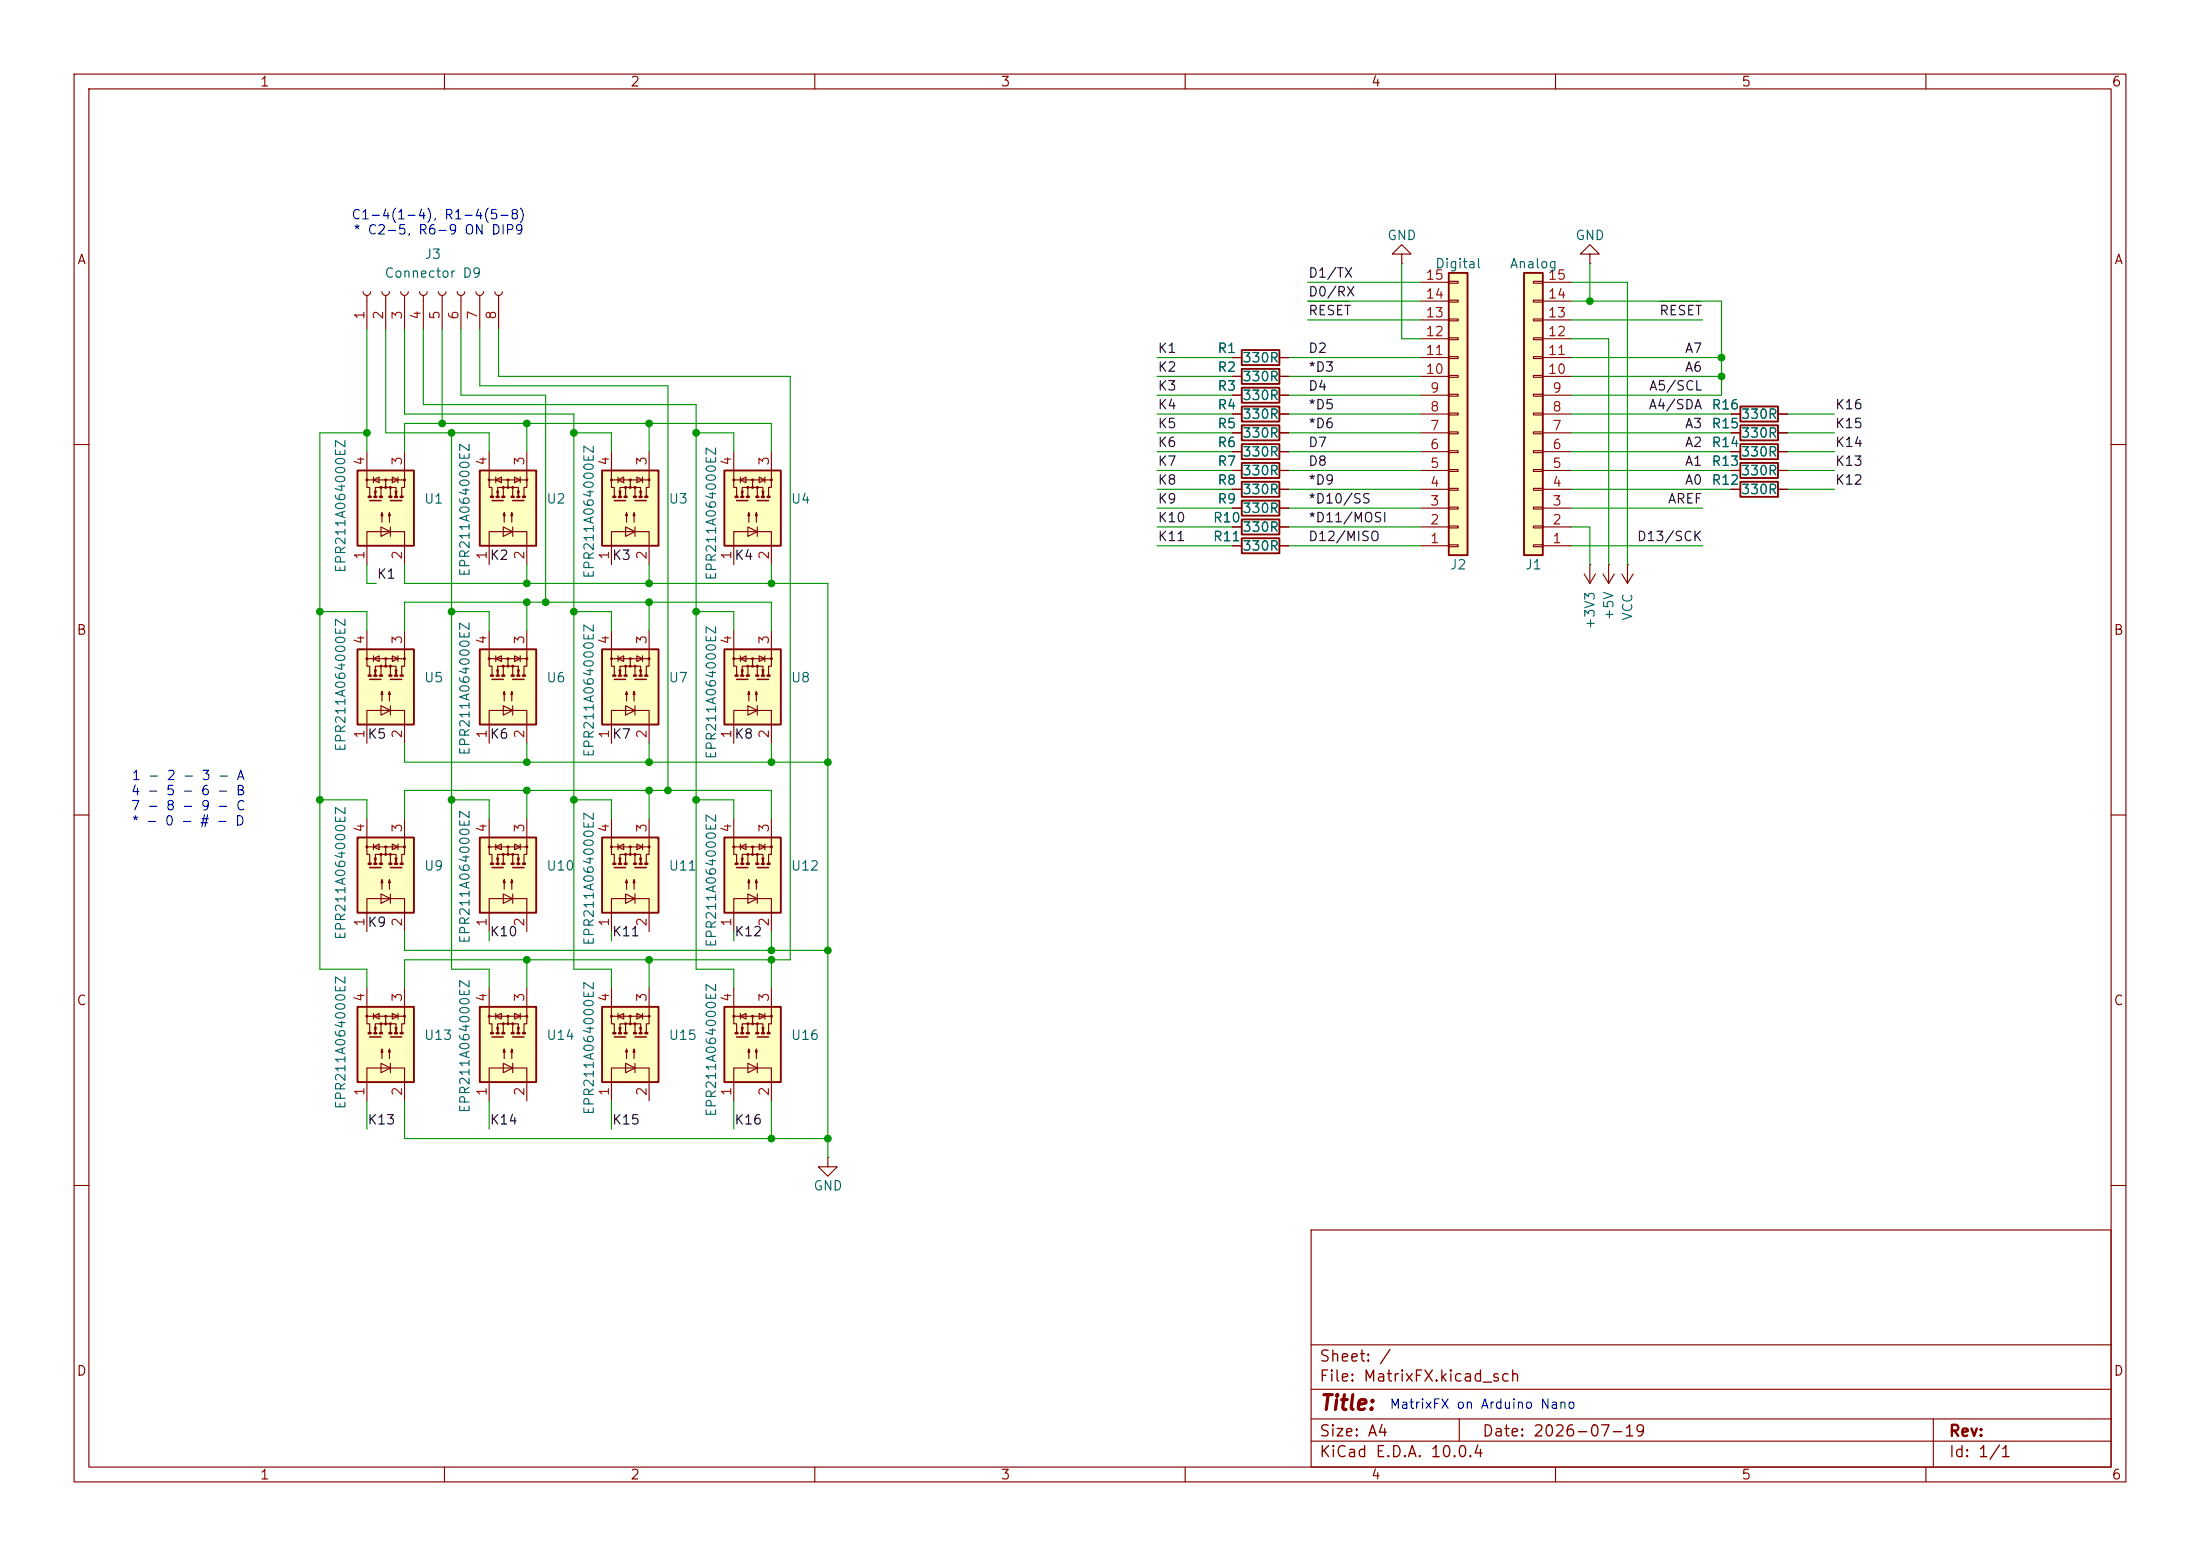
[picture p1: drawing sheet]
<svg xmlns="http://www.w3.org/2000/svg" width="297mm" height="210mm" viewBox="0 0 297 210" stroke-linecap="round" stroke-linejoin="round" font-family="sans-serif">
<g fill="none" stroke="#840000" stroke-width=".15">
<path d="M10 10h277v190h-277zM12 12h273v186h-273zM60 10v2M110 10v2M160 10v2M210 10v2M260 10v2M166.4 53.3h1.2M172.7 53.3h1.3M233.7 58.4h1.2M233.7 55.9h1.2M240 58.4h1.3"/>
<path d="M240 55.9h1.3M10 60h2M166.4 61h1.2M172.7 61h1.3M218.9 77.5l.8 1.2M219.7 76.2h.1M219.7 76.2v2.5M220.5 77.5l-.8 1.2M233.7 61h1.2M233.7 66h1.2M233.7 63.5h1.2M240 61h1.3"/>
<path d="M240 66h1.3M240 63.5h1.3M285 60h2M10 110h2M285 110h2M10 160h2M177 166h108v32h-108zM285 160h2M60 198v2M110 198v2M160 198v2M177 194.5h108"/>
<path d="M177 191.5h108M177 187.5h108M177 181.5h108M197 191.5v3M210 198v2M260 198v2M261 191.5v6.5"/>
</g>
<path d="M167.6 59.9h5.1v2.1h-5.1zM167.6 52.3h5.1v2.1h-5.1zM234.9 59.9h5.1v2.1h-5.1zM234.9 57.4h5.1v2h-5.1zM234.9 54.9h5.1v2h-5.1zM234.9 65h5.1v2.1h-5.1zM234.9 62.5h5.1v2h-5.1z" fill="none" stroke="#840000" stroke-width=".25"/>
<path d="M81.3 87.6h7.6v10.2h-7.6z" fill="#ffffc2"/>
<path d="M167.6 49.8h5.1v2h-5.1zM167.6 54.9h5.1v2h-5.1zM167.6 62.5h5.1v2h-5.1zM167.6 72.6h5.1v2.1h-5.1zM167.6 67.6h5.1v2h-5.1zM167.6 70.1h5.1v2h-5.1zM81.3 87.6h7.6v10.2h-7.6z" fill="none" stroke="#840000" stroke-width=".25"/>
<g fill="none" stroke="#840000" stroke-width=".15">
<path d="M189.2 34.3h1.3l-1.3-1.3-1.2 1.3h1.2v1.3M189.2 35.6h.1M166.4 50.8h1.2M166.4 55.9h1.2M172.7 50.8h1.3M172.7 55.9h1.3M166.4 63.5h1.2M166.4 73.7h1.2M166.4 68.6h1.2M166.4 71.1h1.2M172.7 63.5h1.3M172.7 73.7h1.3"/>
<path d="M172.7 68.6h1.3M172.7 71.1h1.3M82.5 85.1v4.8h.4v1.2M82.5 88.9h5.1M83.4 88.9l.8-.4v.8zM83.4 88.5v.8M83.6 90.4h.2l-.1 .5zM84.5 95.3l1.2 .6-1.2 .6zM84.5 89.9h-.8v1.2M84.5 91.1v-1.2h1.2v1.2M84.6 93.3l-.1 .4h.2l-.1-.4v1.3M85.1 88.9v1"/>
<path d="M85.6 93.3l-.1 .4h.2l-.1-.4v1.3M85.7 89.9h.8v1.2M85.7 95.3v1.2M86 88.5l.7 .4-.7 .4zM86.4 90.4h.2l-.1 .5zM86.7 88.5v.8M87.6 85.1v4.8h-.4v1.2M82.5 100.3v-4.4h5.1v4.4M111.8 156.2v1.3h1.2l-1.2 1.3-1.3-1.3h1.3M111.8 156.2h.1"/>
<circle cx="82.5" cy="88.9" r=".13"/>
<circle cx="84.5" cy="89.9" r=".13"/>
<circle cx="85.1" cy="88.9" r=".13"/>
<circle cx="85.1" cy="89.9" r=".13"/>
<circle cx="85.7" cy="89.9" r=".13"/>
<circle cx="87.6" cy="88.9" r=".13"/>
</g>
<path d="M82.9 91.7h1.6M85.7 91.7h1.5" fill="none" stroke="#840000" stroke-width=".2"/>
<path d="M82.8 91.2h.3M83.6 91.2h.2M84.3 91.2h.3M85.6 91.2h.3M86.4 91.2h.2M87.1 91.2h.3" fill="none" stroke="#840000" stroke-width=".36"/>
<path d="M64.8 87.6h7.6v10.2h-7.6z" fill="#ffffc2"/>
<path d="M64.8 87.6h7.6v10.2h-7.6z" fill="none" stroke="#840000" stroke-width=".25"/>
<g fill="none" stroke="#840000" stroke-width=".15">
<path d="M49 39.4a.51 .51 0 0 0 .5 .5 .51 .51 0 0 0 .5-.5M49.5 39.9v4.6M51.6 39.4a.51 .51 0 0 0 .5 .5 .51 .51 0 0 0 .5-.5M52.1 39.9v4.6M54.1 39.4a.51 .51 0 0 0 .5 .5 .51 .51 0 0 0 .5-.5M54.6 39.9v4.6M56.6 39.4a.51 .51 0 0 0 .5 .5 .51 .51 0 0 0 .6-.5M57.1 39.9v4.6M59.2 39.4a.51 .51 0 0 0 .5 .5 .51 .51 0 0 0 .5-.5M59.7 39.9v4.6M61.7 39.4a.51 .51 0 0 0 .5 .5 .51 .51 0 0 0 .5-.5M62.2 39.9v4.6"/>
<path d="M64.3 39.4a.51 .51 0 0 0 .5 .5 .51 .51 0 0 0 .5-.5M64.8 39.9v4.6M66.8 39.4a.51 .51 0 0 0 .5 .5 .51 .51 0 0 0 .5-.5M67.3 39.9v4.6M66 85.1v4.8h.4v1.2M66 88.9h5.1M66.9 88.9l.8-.4v.8zM66.9 88.5v.8M67.1 90.4h.2l-.1 .5zM67.9 95.3l1.3 .6-1.3 .6zM67.9 89.9h-.7v1.2M67.9 91.1v-1.2h1.3v1.2"/>
<path d="M68.1 93.3l-.2 .4h.3l-.1-.4v1.3M68.6 88.9v1M69.1 93.3l-.1 .4h.2l-.1-.4v1.3M69.2 89.9h.8v1.2M69.2 95.3v1.2M69.5 88.5l.7 .4-.7 .4zM69.8 90.4h.3l-.1 .5zM70.2 88.5v.8M71.1 85.1v4.8h-.4v1.2M66 100.3v-4.4h5.1v4.4"/>
<circle cx="66" cy="88.9" r=".13"/>
<circle cx="67.9" cy="89.9" r=".13"/>
<circle cx="68.6" cy="89.9" r=".13"/>
<circle cx="68.6" cy="88.9" r=".13"/>
<circle cx="69.2" cy="89.9" r=".13"/>
<circle cx="71.1" cy="88.9" r=".13"/>
</g>
<path d="M66.4 91.7h1.5M69.2 91.7h1.5" fill="none" stroke="#840000" stroke-width=".2"/>
<path d="M66.3 91.2h.2M67.1 91.2h.2M67.8 91.2h.3M69.1 91.2h.2M69.8 91.2h.3M70.6 91.2h.3" fill="none" stroke="#840000" stroke-width=".36"/>
<path d="M97.8 63.5h7.6v10.2h-7.6z" fill="#ffffc2"/>
<path d="M97.8 63.5h7.6v10.2h-7.6z" fill="none" stroke="#840000" stroke-width=".25"/>
<g fill="none" stroke="#840000" stroke-width=".15">
<path d="M99.1 76.2v-4.4h5v4.4M99.1 61v4.8h.3v1.1M99.1 64.8h5M99.9 64.8l.8-.4v.8zM99.9 64.4v.8M100.1 66.3h.2l-.1 .5zM101 71.1l1.2 .7-1.2 .6zM101 65.8h-.8v1.1M101 66.9v-1.1h1.2v1.1M101.1 69.2l-.1 .4h.2l-.1-.4v1.3M101.6 64.8v1M102.1 69.2l-.1 .4h.2l-.1-.4v1.3"/>
<path d="M102.2 65.8h.8v1.1M102.2 71.1v1.3M102.5 64.4l.8 .4-.8 .4zM102.9 66.3h.2l-.1 .5zM103.3 64.4v.8M104.1 61v4.8h-.3v1.1"/>
<circle cx="99.1" cy="64.8" r=".13"/>
<circle cx="101" cy="65.8" r=".13"/>
<circle cx="101.6" cy="65.8" r=".13"/>
<circle cx="101.6" cy="64.8" r=".13"/>
<circle cx="102.2" cy="65.8" r=".13"/>
<circle cx="104.1" cy="64.8" r=".13"/>
</g>
<path d="M99.4 67.6h1.6M102.2 67.6h1.6" fill="none" stroke="#840000" stroke-width=".2"/>
<path d="M99.3 67.1h.3M100.1 67.1h.2M100.8 67.1h.3M102.1 67.1h.3M102.9 67.1h.2M103.6 67.1h.3" fill="none" stroke="#840000" stroke-width=".36"/>
<path d="M97.8 113h7.6v10.2h-7.6z" fill="#ffffc2"/>
<path d="M97.8 113h7.6v10.2h-7.6z" fill="none" stroke="#840000" stroke-width=".25"/>
<g fill="none" stroke="#840000" stroke-width=".15">
<path d="M99.1 110.5v4.8h.3v1.2M99.1 114.3h5M99.9 114.3l.8-.4v.8zM99.9 113.9v.8M100.1 115.8h.2l-.1 .5zM101 115.3h-.8v1.2M101 116.5v-1.2h1.2v1.2M101.1 118.7l-.1 .4h.2l-.1-.4v1.3M101.6 114.3v1M102.1 118.7l-.1 .4h.2l-.1-.4v1.3M102.2 115.3h.8v1.2M102.5 113.9l.8 .4-.8 .4z"/>
<path d="M102.9 115.8h.2l-.1 .5zM103.3 113.9v.8M104.1 110.5v4.8h-.3v1.2M99.1 125.7v-4.4h5v4.4M101 120.7l1.2 .6-1.2 .6zM102.2 120.7v1.2"/>
<circle cx="99.1" cy="114.3" r=".13"/>
<circle cx="101" cy="115.3" r=".13"/>
<circle cx="101.6" cy="114.3" r=".13"/>
<circle cx="101.6" cy="115.3" r=".13"/>
<circle cx="102.2" cy="115.3" r=".13"/>
<circle cx="104.1" cy="114.3" r=".13"/>
</g>
<path d="M99.4 117.1h1.6M102.2 117.1h1.6" fill="none" stroke="#840000" stroke-width=".2"/>
<path d="M99.3 116.6h.3M100.1 116.6h.2M100.8 116.6h.3M102.1 116.6h.3M102.9 116.6h.2M103.6 116.6h.3" fill="none" stroke="#840000" stroke-width=".36"/>
<path d="M97.8 87.6h7.6v10.2h-7.6z" fill="#ffffc2"/>
<path d="M97.8 87.6h7.6v10.2h-7.6z" fill="none" stroke="#840000" stroke-width=".25"/>
<g fill="none" stroke="#840000" stroke-width=".15">
<path d="M214.6 34.3h1.3l-1.3-1.3-1.2 1.3h1.2v1.3M214.6 35.6h.1M99.1 85.1v4.8h.3v1.2M99.1 88.9h5M99.9 88.9l.8-.4v.8zM99.9 88.5v.8M100.1 90.4h.2l-.1 .5zM101 95.3l1.2 .6-1.2 .6zM101 89.9h-.8v1.2M101 91.1v-1.2h1.2v1.2M101.1 93.3l-.1 .4h.2l-.1-.4v1.3M101.6 88.9v1"/>
<path d="M102.1 93.3l-.1 .4h.2l-.1-.4v1.3M102.2 89.9h.8v1.2M102.2 95.3v1.2M102.5 88.5l.8 .4-.8 .4zM102.9 90.4h.2l-.1 .5zM103.3 88.5v.8M104.1 85.1v4.8h-.3v1.2M99.1 100.3v-4.4h5v4.4"/>
<circle cx="99.1" cy="88.9" r=".13"/>
<circle cx="101" cy="89.9" r=".13"/>
<circle cx="101.6" cy="89.9" r=".13"/>
<circle cx="101.6" cy="88.9" r=".13"/>
<circle cx="102.2" cy="89.9" r=".13"/>
<circle cx="104.1" cy="88.9" r=".13"/>
</g>
<path d="M99.4 91.7h1.6M102.2 91.7h1.6" fill="none" stroke="#840000" stroke-width=".2"/>
<path d="M99.3 91.2h.3M100.1 91.2h.2M100.8 91.2h.3M102.1 91.2h.3M102.9 91.2h.2M103.6 91.2h.3" fill="none" stroke="#840000" stroke-width=".36"/>
<path d="M195.6 36.8h2.5v38.1h-2.5z" fill="#ffffc2"/>
<path d="M195.6 36.8h2.5v38.1h-2.5zM167.6 47.2h5.1v2.1h-5.1zM167.6 57.4h5.1v2h-5.1z" fill="none" stroke="#840000" stroke-width=".25"/>
<g fill="none" stroke="#840000" stroke-width=".15">
<path d="M191.8 38.1h3.8M195.6 38h1.2v.2h-1.2zM166.4 58.4h1.2M166.4 48.3h1.2M172.7 58.4h1.3M172.7 48.3h1.3M191.8 58.4h3.8M191.8 55.9h3.8M191.8 53.3h3.8M191.8 50.8h3.8M191.8 48.3h3.8M191.8 45.7h3.8"/>
<path d="M191.8 43.2h3.8M191.8 40.6h3.8M195.6 58.3h1.2v.2h-1.2zM195.6 55.8h1.2v.2h-1.2zM195.6 53.2h1.2v.3h-1.2zM195.6 50.7h1.2v.2h-1.2zM195.6 48.1h1.2v.3h-1.2zM195.6 45.6h1.2v.2h-1.2zM195.6 43.1h1.2v.2h-1.2zM195.6 40.5h1.2v.3h-1.2zM191.8 73.7h3.8M191.8 71.1h3.8"/>
<path d="M191.8 68.6h3.8M191.8 66h3.8M191.8 63.5h3.8M191.8 61h3.8M195.6 73.5h1.2v.3h-1.2zM195.6 71h1.2v.2h-1.2zM195.6 68.5h1.2v.2h-1.2zM195.6 65.9h1.2v.3h-1.2zM195.6 63.4h1.2v.2h-1.2zM195.6 60.8h1.2v.3h-1.2z"/>
</g>
<path d="M48.3 63.5h7.6v10.2h-7.6z" fill="#ffffc2"/>
<path d="M48.3 63.5h7.6v10.2h-7.6z" fill="none" stroke="#840000" stroke-width=".25"/>
<g fill="none" stroke="#840000" stroke-width=".15">
<path d="M49.5 76.2v-4.4h5.1v4.4M49.5 61v4.8h.4v1.1M49.5 64.8h5.1M50.4 64.8l.8-.4v.8zM50.4 64.4v.8M50.5 66.3h.3l-.1 .5zM51.4 71.1l1.3 .7-1.3 .6zM51.4 65.8h-.7v1.1M51.4 66.9v-1.1h1.3v1.1M51.6 69.2l-.2 .4h.3l-.1-.4v1.3M52.1 64.8v1M52.6 69.2l-.1 .4h.2l-.1-.4v1.3"/>
<path d="M52.7 65.8h.8v1.1M52.7 71.1v1.3M53 64.4l.7 .4-.7 .4zM53.3 66.3h.3l-.1 .5zM53.7 64.4v.8M54.6 61v4.8h-.4v1.1"/>
<circle cx="49.5" cy="64.8" r=".13"/>
<circle cx="51.4" cy="65.8" r=".13"/>
<circle cx="52.1" cy="65.8" r=".13"/>
<circle cx="52.1" cy="64.8" r=".13"/>
<circle cx="52.7" cy="65.8" r=".13"/>
<circle cx="54.6" cy="64.8" r=".13"/>
</g>
<path d="M49.9 67.6h1.5M52.7 67.6h1.5" fill="none" stroke="#840000" stroke-width=".2"/>
<path d="M49.8 67.1h.2M50.5 67.1h.3M51.3 67.1h.3M52.6 67.1h.2M53.3 67.1h.3M54.1 67.1h.3" fill="none" stroke="#840000" stroke-width=".36"/>
<path d="M48.3 87.6h7.6v10.2h-7.6z" fill="#ffffc2"/>
<path d="M48.3 87.6h7.6v10.2h-7.6z" fill="none" stroke="#840000" stroke-width=".25"/>
<g fill="none" stroke="#840000" stroke-width=".15">
<path d="M49.5 85.1v4.8h.4v1.2M49.5 88.9h5.1M50.4 88.9l.8-.4v.8zM50.4 88.5v.8M50.5 90.4h.3l-.1 .5zM51.4 95.3l1.3 .6-1.3 .6zM51.4 89.9h-.7v1.2M51.4 91.1v-1.2h1.3v1.2M51.6 93.3l-.2 .4h.3l-.1-.4v1.3M52.1 88.9v1M52.6 93.3l-.1 .4h.2l-.1-.4v1.3M52.7 89.9h.8v1.2"/>
<path d="M52.7 95.3v1.2M53 88.5l.7 .4-.7 .4zM53.3 90.4h.3l-.1 .5zM53.7 88.5v.8M54.6 85.1v4.8h-.4v1.2M49.5 100.3v-4.4h5.1v4.4"/>
<circle cx="49.5" cy="88.9" r=".13"/>
<circle cx="51.4" cy="89.9" r=".13"/>
<circle cx="52.1" cy="89.9" r=".13"/>
<circle cx="52.1" cy="88.9" r=".13"/>
<circle cx="52.7" cy="89.9" r=".13"/>
<circle cx="54.6" cy="88.9" r=".13"/>
</g>
<path d="M49.9 91.7h1.5M52.7 91.7h1.5" fill="none" stroke="#840000" stroke-width=".2"/>
<path d="M49.8 91.2h.2M50.5 91.2h.3M51.3 91.2h.3M52.6 91.2h.2M53.3 91.2h.3M54.1 91.2h.3" fill="none" stroke="#840000" stroke-width=".36"/>
<path d="M48.3 135.9h7.6v10.2h-7.6z" fill="#ffffc2"/>
<path d="M48.3 135.9h7.6v10.2h-7.6z" fill="none" stroke="#840000" stroke-width=".25"/>
<g fill="none" stroke="#840000" stroke-width=".15">
<path d="M49.5 133.4v4.8h.4v1.1M49.5 137.2h5.1M50.4 137.2l.8-.4v.7zM50.4 136.8v.7M50.5 138.7h.3l-.1 .5zM51.4 138.2h-.7v1.1M51.4 139.3v-1.1h1.3v1.1M52.1 137.2v1M52.7 138.2h.8v1.1M53 136.8l.7 .4-.7 .3zM53.3 138.7h.3l-.1 .5zM53.7 136.8v.7"/>
<path d="M54.6 133.4v4.8h-.4v1.1M49.5 148.6v-4.5h5.1v4.5M51.4 143.5l1.3 .6-1.3 .7zM51.6 141.6l-.2 .4h.3l-.1-.4v1.3M52.6 141.6l-.1 .4h.2l-.1-.4v1.3M52.7 143.5v1.3"/>
<circle cx="49.5" cy="137.2" r=".13"/>
<circle cx="51.4" cy="138.2" r=".13"/>
<circle cx="52.1" cy="138.2" r=".13"/>
<circle cx="52.1" cy="137.2" r=".13"/>
<circle cx="52.7" cy="138.2" r=".13"/>
<circle cx="54.6" cy="137.2" r=".13"/>
</g>
<path d="M49.9 140h1.5M52.7 140h1.5" fill="none" stroke="#840000" stroke-width=".2"/>
<path d="M49.8 139.4h.2M50.5 139.4h.3M51.3 139.4h.3M52.6 139.4h.2M53.3 139.4h.3M54.1 139.4h.3" fill="none" stroke="#840000" stroke-width=".36"/>
<path d="M48.3 113h7.6v10.2h-7.6z" fill="#ffffc2"/>
<path d="M48.3 113h7.6v10.2h-7.6z" fill="none" stroke="#840000" stroke-width=".25"/>
<g fill="none" stroke="#840000" stroke-width=".15">
<path d="M49.5 110.5v4.8h.4v1.2M49.5 114.3h5.1M50.4 114.3l.8-.4v.8zM50.4 113.9v.8M50.5 115.8h.3l-.1 .5zM51.4 115.3h-.7v1.2M51.4 116.5v-1.2h1.3v1.2M51.6 118.7l-.2 .4h.3l-.1-.4v1.3M52.1 114.3v1M52.6 118.7l-.1 .4h.2l-.1-.4v1.3M52.7 115.3h.8v1.2M53 113.9l.7 .4-.7 .4z"/>
<path d="M53.3 115.8h.3l-.1 .5zM53.7 113.9v.8M54.6 110.5v4.8h-.4v1.2M49.5 125.7v-4.4h5.1v4.4M51.4 120.7l1.3 .6-1.3 .6zM52.7 120.7v1.2"/>
<circle cx="49.5" cy="114.3" r=".13"/>
<circle cx="51.4" cy="115.3" r=".13"/>
<circle cx="52.1" cy="115.3" r=".13"/>
<circle cx="52.1" cy="114.3" r=".13"/>
<circle cx="52.7" cy="115.3" r=".13"/>
<circle cx="54.6" cy="114.3" r=".13"/>
</g>
<path d="M49.9 117.1h1.5M52.7 117.1h1.5" fill="none" stroke="#840000" stroke-width=".2"/>
<path d="M49.8 116.6h.2M50.5 116.6h.3M51.3 116.6h.3M52.6 116.6h.2M53.3 116.6h.3M54.1 116.6h.3" fill="none" stroke="#840000" stroke-width=".36"/>
<path d="M81.3 63.5h7.6v10.2h-7.6z" fill="#ffffc2"/>
<path d="M81.3 63.5h7.6v10.2h-7.6z" fill="none" stroke="#840000" stroke-width=".25"/>
<g fill="none" stroke="#840000" stroke-width=".15">
<path d="M82.5 76.2v-4.4h5.1v4.4M82.5 61v4.8h.4v1.1M82.5 64.8h5.1M83.4 64.8l.8-.4v.8zM83.4 64.4v.8M83.6 66.3h.2l-.1 .5zM84.5 71.1l1.2 .7-1.2 .6zM84.5 65.8h-.8v1.1M84.5 66.9v-1.1h1.2v1.1M84.6 69.2l-.1 .4h.2l-.1-.4v1.3M85.1 64.8v1M85.6 69.2l-.1 .4h.2l-.1-.4v1.3"/>
<path d="M85.7 65.8h.8v1.1M85.7 71.1v1.3M86 64.4l.7 .4-.7 .4zM86.4 66.3h.2l-.1 .5zM86.7 64.4v.8M87.6 61v4.8h-.4v1.1"/>
<circle cx="82.5" cy="64.8" r=".13"/>
<circle cx="84.5" cy="65.8" r=".13"/>
<circle cx="85.1" cy="65.8" r=".13"/>
<circle cx="85.1" cy="64.8" r=".13"/>
<circle cx="85.7" cy="65.8" r=".13"/>
<circle cx="87.6" cy="64.8" r=".13"/>
</g>
<path d="M82.9 67.6h1.6M85.7 67.6h1.5" fill="none" stroke="#840000" stroke-width=".2"/>
<path d="M82.8 67.1h.3M83.6 67.1h.2M84.3 67.1h.3M85.6 67.1h.3M86.4 67.1h.2M87.1 67.1h.3" fill="none" stroke="#840000" stroke-width=".36"/>
<path d="M64.8 63.5h7.6v10.2h-7.6z" fill="#ffffc2"/>
<path d="M64.8 63.5h7.6v10.2h-7.6z" fill="none" stroke="#840000" stroke-width=".25"/>
<g fill="none" stroke="#840000" stroke-width=".15">
<path d="M66 76.2v-4.4h5.1v4.4M66 61v4.8h.4v1.1M66 64.8h5.1M66.9 64.8l.8-.4v.8zM66.9 64.4v.8M67.1 66.3h.2l-.1 .5zM67.9 71.1l1.3 .7-1.3 .6zM67.9 65.8h-.7v1.1M67.9 66.9v-1.1h1.3v1.1M68.1 69.2l-.2 .4h.3l-.1-.4v1.3M68.6 64.8v1M69.1 69.2l-.1 .4h.2l-.1-.4v1.3"/>
<path d="M69.2 65.8h.8v1.1M69.2 71.1v1.3M69.5 64.4l.7 .4-.7 .4zM69.8 66.3h.3l-.1 .5zM70.2 64.4v.8M71.1 61v4.8h-.4v1.1"/>
<circle cx="66" cy="64.8" r=".13"/>
<circle cx="67.9" cy="65.8" r=".13"/>
<circle cx="68.6" cy="64.8" r=".13"/>
<circle cx="68.6" cy="65.8" r=".13"/>
<circle cx="69.2" cy="65.8" r=".13"/>
<circle cx="71.1" cy="64.8" r=".13"/>
</g>
<path d="M66.4 67.6h1.5M69.2 67.6h1.5" fill="none" stroke="#840000" stroke-width=".2"/>
<path d="M66.3 67.1h.2M67.1 67.1h.2M67.8 67.1h.3M69.1 67.1h.2M69.8 67.1h.3M70.6 67.1h.3" fill="none" stroke="#840000" stroke-width=".36"/>
<path d="M81.3 113h7.6v10.2h-7.6z" fill="#ffffc2"/>
<path d="M81.3 113h7.6v10.2h-7.6z" fill="none" stroke="#840000" stroke-width=".25"/>
<g fill="none" stroke="#840000" stroke-width=".15">
<path d="M82.5 110.5v4.8h.4v1.2M82.5 114.3h5.1M83.4 114.3l.8-.4v.8zM83.4 113.9v.8M83.6 115.8h.2l-.1 .5zM84.5 115.3h-.8v1.2M84.5 116.5v-1.2h1.2v1.2M84.6 118.7l-.1 .4h.2l-.1-.4v1.3M85.1 114.3v1M85.6 118.7l-.1 .4h.2l-.1-.4v1.3M85.7 115.3h.8v1.2M86 113.9l.7 .4-.7 .4z"/>
<path d="M86.4 115.8h.2l-.1 .5zM86.7 113.9v.8M87.6 110.5v4.8h-.4v1.2M82.5 125.7v-4.4h5.1v4.4M84.5 120.7l1.2 .6-1.2 .6zM85.7 120.7v1.2"/>
<circle cx="82.5" cy="114.3" r=".13"/>
<circle cx="84.5" cy="115.3" r=".13"/>
<circle cx="85.1" cy="115.3" r=".13"/>
<circle cx="85.1" cy="114.3" r=".13"/>
<circle cx="85.7" cy="115.3" r=".13"/>
<circle cx="87.6" cy="114.3" r=".13"/>
</g>
<path d="M82.9 117.1h1.6M85.7 117.1h1.5" fill="none" stroke="#840000" stroke-width=".2"/>
<path d="M82.8 116.6h.3M83.6 116.6h.2M84.3 116.6h.3M85.6 116.6h.3M86.4 116.6h.2M87.1 116.6h.3" fill="none" stroke="#840000" stroke-width=".36"/>
<path d="M64.8 113h7.6v10.2h-7.6z" fill="#ffffc2"/>
<path d="M64.8 113h7.6v10.2h-7.6z" fill="none" stroke="#840000" stroke-width=".25"/>
<g fill="none" stroke="#840000" stroke-width=".15">
<path d="M213.9 77.5l.7 1.2M214.6 76.2h.1M214.6 76.2v2.5M215.4 77.5l-.8 1.2M216.4 77.5l.8 1.2M217.2 76.2h.1M217.2 76.2v2.5M217.9 77.5l-.7 1.2M66 110.5v4.8h.4v1.2M66 114.3h5.1M66.9 114.3l.8-.4v.8zM66.9 113.9v.8"/>
<path d="M67.1 115.8h.2l-.1 .5zM67.9 115.3h-.7v1.2M67.9 116.5v-1.2h1.3v1.2M68.1 118.7l-.2 .4h.3l-.1-.4v1.3M68.6 114.3v1M69.1 118.7l-.1 .4h.2l-.1-.4v1.3M69.2 115.3h.8v1.2M69.5 113.9l.7 .4-.7 .4zM69.8 115.8h.3l-.1 .5zM70.2 113.9v.8M71.1 110.5v4.8h-.4v1.2M66 125.7v-4.4h5.1v4.4"/>
<path d="M67.9 120.7l1.3 .6-1.3 .6zM69.2 120.7v1.2"/>
<circle cx="66" cy="114.3" r=".13"/>
<circle cx="67.9" cy="115.3" r=".13"/>
<circle cx="68.6" cy="114.3" r=".13"/>
<circle cx="68.6" cy="115.3" r=".13"/>
<circle cx="69.2" cy="115.3" r=".13"/>
<circle cx="71.1" cy="114.3" r=".13"/>
</g>
<path d="M66.4 117.1h1.5M69.2 117.1h1.5" fill="none" stroke="#840000" stroke-width=".2"/>
<path d="M66.3 116.6h.2M67.1 116.6h.2M67.8 116.6h.3M69.1 116.6h.2M69.8 116.6h.3M70.6 116.6h.3" fill="none" stroke="#840000" stroke-width=".36"/>
<path d="M64.8 135.9h7.6v10.2h-7.6z" fill="#ffffc2"/>
<path d="M64.8 135.9h7.6v10.2h-7.6z" fill="none" stroke="#840000" stroke-width=".25"/>
<g fill="none" stroke="#840000" stroke-width=".15">
<path d="M66 133.4v4.8h.4v1.1M66 137.2h5.1M66.9 137.2l.8-.4v.7zM66.9 136.8v.7M67.1 138.7h.2l-.1 .5zM67.9 138.2h-.7v1.1M67.9 139.3v-1.1h1.3v1.1M68.6 137.2v1M69.2 138.2h.8v1.1M69.5 136.8l.7 .4-.7 .3zM69.8 138.7h.3l-.1 .5zM70.2 136.8v.7"/>
<path d="M71.1 133.4v4.8h-.4v1.1M66 148.6v-4.5h5.1v4.5M67.9 143.5l1.3 .6-1.3 .7zM68.1 141.6l-.2 .4h.3l-.1-.4v1.3M69.1 141.6l-.1 .4h.2l-.1-.4v1.3M69.2 143.5v1.3"/>
<circle cx="66" cy="137.2" r=".13"/>
<circle cx="67.9" cy="138.2" r=".13"/>
<circle cx="68.6" cy="138.2" r=".13"/>
<circle cx="68.6" cy="137.2" r=".13"/>
<circle cx="69.2" cy="138.2" r=".13"/>
<circle cx="71.1" cy="137.2" r=".13"/>
</g>
<path d="M66.4 140h1.5M69.2 140h1.5" fill="none" stroke="#840000" stroke-width=".2"/>
<path d="M66.3 139.4h.2M67.1 139.4h.2M67.8 139.4h.3M69.1 139.4h.2M69.8 139.4h.3M70.6 139.4h.3" fill="none" stroke="#840000" stroke-width=".36"/>
<path d="M205.7 36.8h2.6v38.1h-2.6z" fill="#ffffc2"/>
<path d="M205.7 36.8h2.6v38.1h-2.6z" fill="none" stroke="#840000" stroke-width=".25"/>
<g fill="none" stroke="#840000" stroke-width=".15">
<path d="M207 38h1.3v.2h-1.3zM208.3 38.1h3.8M207 58.3h1.3v.2h-1.3zM207 55.8h1.3v.2h-1.3zM207 53.2h1.3v.3h-1.3zM207 50.7h1.3v.2h-1.3zM207 48.1h1.3v.3h-1.3zM207 45.6h1.3v.2h-1.3zM207 43.1h1.3v.2h-1.3zM207 40.5h1.3v.3h-1.3zM208.3 58.4h3.8M208.3 55.9h3.8"/>
<path d="M208.3 53.3h3.8M208.3 50.8h3.8M208.3 48.3h3.8M208.3 45.7h3.8M208.3 43.2h3.8M208.3 40.6h3.8M207 73.5h1.3v.3h-1.3zM207 71h1.3v.2h-1.3zM207 68.5h1.3v.2h-1.3zM207 65.9h1.3v.3h-1.3zM207 63.4h1.3v.2h-1.3zM207 60.8h1.3v.3h-1.3z"/>
<path d="M208.3 73.7h3.8M208.3 71.1h3.8M208.3 68.6h3.8M208.3 66h3.8M208.3 63.5h3.8M208.3 61h3.8"/>
</g>
<path d="M81.3 135.9h7.6v10.2h-7.6z" fill="#ffffc2"/>
<path d="M167.6 65h5.1v2.1h-5.1zM81.3 135.9h7.6v10.2h-7.6z" fill="none" stroke="#840000" stroke-width=".25"/>
<g fill="none" stroke="#840000" stroke-width=".15">
<path d="M166.4 66h1.2M172.7 66h1.3M82.5 133.4v4.8h.4v1.1M82.5 137.2h5.1M83.4 137.2l.8-.4v.7zM83.4 136.8v.7M83.6 138.7h.2l-.1 .5zM84.5 138.2h-.8v1.1M84.5 139.3v-1.1h1.2v1.1M85.1 137.2v1M85.7 138.2h.8v1.1M86 136.8l.7 .4-.7 .3z"/>
<path d="M86.4 138.7h.2l-.1 .5zM86.7 136.8v.7M87.6 133.4v4.8h-.4v1.1M82.5 148.6v-4.5h5.1v4.5M84.5 143.5l1.2 .6-1.2 .7zM84.6 141.6l-.1 .4h.2l-.1-.4v1.3M85.6 141.6l-.1 .4h.2l-.1-.4v1.3M85.7 143.5v1.3"/>
<circle cx="82.5" cy="137.2" r=".13"/>
<circle cx="84.5" cy="138.2" r=".13"/>
<circle cx="85.1" cy="138.2" r=".13"/>
<circle cx="85.1" cy="137.2" r=".13"/>
<circle cx="85.7" cy="138.2" r=".13"/>
<circle cx="87.6" cy="137.2" r=".13"/>
</g>
<path d="M82.9 140h1.6M85.7 140h1.5" fill="none" stroke="#840000" stroke-width=".2"/>
<path d="M82.8 139.4h.3M83.6 139.4h.2M84.3 139.4h.3M85.6 139.4h.3M86.4 139.4h.2M87.1 139.4h.3" fill="none" stroke="#840000" stroke-width=".36"/>
<path d="M97.8 135.9h7.6v10.2h-7.6z" fill="#ffffc2"/>
<path d="M97.8 135.9h7.6v10.2h-7.6z" fill="none" stroke="#840000" stroke-width=".25"/>
<g fill="none" stroke="#840000" stroke-width=".15">
<path d="M166.4 58.4h1.2M166.4 55.9h1.2M166.4 48.3h1.2M166.4 53.3h1.2M166.4 50.8h1.2M172.7 58.4h1.3M172.7 55.9h1.3M172.7 48.3h1.3M172.7 53.3h1.3M172.7 50.8h1.3M233.7 58.4h1.2M233.7 55.9h1.2"/>
<path d="M240 58.4h1.3M240 55.9h1.3M166.4 61h1.2M166.4 66h1.2M166.4 63.5h1.2M166.4 73.7h1.2M166.4 68.6h1.2M166.4 71.1h1.2M172.7 61h1.3M172.7 66h1.3M172.7 63.5h1.3M172.7 73.7h1.3"/>
<path d="M172.7 68.6h1.3M172.7 71.1h1.3M233.7 61h1.2M233.7 66h1.2M233.7 63.5h1.2M240 61h1.3M240 66h1.3M240 63.5h1.3M99.1 133.4v4.8h.3v1.1M99.1 137.2h5M99.9 137.2l.8-.4v.7zM99.9 136.8v.7"/>
<path d="M100.1 138.7h.2l-.1 .5zM101 138.2h-.8v1.1M101 139.3v-1.1h1.2v1.1M101.6 137.2v1M102.2 138.2h.8v1.1M102.5 136.8l.8 .4-.8 .3zM102.9 138.7h.2l-.1 .5zM103.3 136.8v.7M104.1 133.4v4.8h-.3v1.1M99.1 148.6v-4.5h5v4.5M101 143.5l1.2 .6-1.2 .7zM101.1 141.6l-.1 .4h.2l-.1-.4v1.3"/>
<path d="M102.1 141.6l-.1 .4h.2l-.1-.4v1.3M102.2 143.5v1.3"/>
<circle cx="99.1" cy="137.2" r=".13"/>
<circle cx="101" cy="138.2" r=".13"/>
<circle cx="101.6" cy="137.2" r=".13"/>
<circle cx="101.6" cy="138.2" r=".13"/>
<circle cx="102.2" cy="138.2" r=".13"/>
<circle cx="104.1" cy="137.2" r=".13"/>
</g>
<path d="M99.4 140h1.6M102.2 140h1.6" fill="none" stroke="#840000" stroke-width=".2"/>
<path d="M99.3 139.4h.3M100.1 139.4h.2M100.8 139.4h.3M102.1 139.4h.3M102.9 139.4h.2M103.6 139.4h.3" fill="none" stroke="#840000" stroke-width=".36"/>
<path d="M176.7 40.7h5.4M224 40.7h5.5" fill="none" stroke="#0f0f0f" stroke-width=".15"/>
<g fill="none" stroke="#009600" stroke-width=".15">
<path d="M176.5 38.1h15.3M189.2 35.6v10.1h2.6M212.1 38.1h7.6v38.1M214.6 35.6v5M49.5 58.4h-6.3v72.4h6.3v2.6M49.5 44.5v16.5M52.1 44.5v13.9h13.9v2.6M54.6 44.5v11.4h22.9v74.9h5v2.6M57.1 44.5v10.1h36.9v76.2h5.1v2.6M59.7 44.5v12.7M61 58.4v72.4h5v2.6M62.2 44.5v8.8h11.5v28"/>
<path d="M64.8 44.5v7.6h25.4v54.6M67.3 44.5v6.3h39.4v78.7h-52.1v3.9M71.1 57.2v3.8M77.5 58.4h5v2.6M87.6 57.2v3.8M94 58.4h5.1v2.6M156.2 58.4h10.2M156.2 48.3h10.2M156.2 53.3h10.2M156.2 50.8h10.2M156.2 55.9h10.2M174 58.4h17.8"/>
<path d="M174 48.3h17.8M174 53.3h17.8M174 50.8h17.8M174 55.9h17.8M176.5 43.2h15.3M176.5 40.6h15.3M212.1 58.4h21.6M212.1 40.6h20.3v12.7h-20.3M212.1 45.7h5.1v30.5M212.1 43.2h17.8M212.1 48.3h20.3M212.1 50.8h20.3"/>
<path d="M212.1 55.9h21.6M241.3 58.4h6.3M241.3 55.9h6.3M49.5 76.2v2.5h1.3M54.6 61v-3.8h49.5v3.8M54.6 76.2v2.5h57.2v77.5M71.1 76.2v2.5M87.6 76.2v2.5M104.1 76.2v2.5M156.2 63.5h10.2M156.2 68.6h10.2M156.2 61h10.2"/>
<path d="M156.2 71.1h10.2M156.2 73.7h10.2M156.2 66h10.2M174 63.5h17.8M174 68.6h17.8M174 61h17.8M174 71.1h17.8M174 73.7h17.8M174 66h17.8M212.1 63.5h21.6M212.1 68.6h17.8M212.1 61h21.6"/>
<path d="M212.1 71.1h2.5v5.1M212.1 73.7h17.8M212.1 66h21.6M241.3 63.5h6.3M241.3 61h6.3M241.3 66h6.3M43.2 82.6h6.3v2.5M54.6 85.1v-3.8h49.5v3.8M61 82.6h5v2.5M71.1 81.3v3.8M77.5 82.6h5v2.5M87.6 81.3v3.8"/>
<path d="M94 82.6h5.1v2.5M43.2 108h6.3v2.5M54.6 110.5v-3.8h49.5v3.8M54.6 100.3v2.6h57.2M61 108h5v2.5M71.1 100.3v2.6M71.1 106.7v3.8M77.5 108h5v2.5M87.6 100.3v2.6M87.6 106.7v3.8M94 108h5.1v2.5M104.1 100.3v2.6"/>
<path d="M54.6 125.7v2.6h57.2M66 125.7v1.3M71.1 129.5v3.9M82.5 125.7v1.3M87.6 129.5v3.9M99.1 125.7v1.3M104.1 125.7v2.6M104.1 129.5v3.9M49.5 148.6v3.8M54.6 148.6v5.1h57.2M66 148.6v3.8M82.5 148.6v3.8"/>
<path d="M99.1 148.6v3.8M104.1 148.6v5.1"/>
</g>
<g fill="#009600" stroke="#009600" stroke-width=".14">
<circle cx="232.4" cy="48.3" r=".46"/>
<circle cx="232.4" cy="50.8" r=".46"/>
<circle cx="104.1" cy="128.3" r=".46"/>
<circle cx="104.1" cy="129.5" r=".46"/>
<circle cx="111.8" cy="128.3" r=".46"/>
<circle cx="104.1" cy="102.9" r=".46"/>
<circle cx="111.8" cy="102.9" r=".46"/>
<circle cx="104.1" cy="78.7" r=".46"/>
<circle cx="104.1" cy="153.7" r=".46"/>
<circle cx="111.8" cy="153.7" r=".46"/>
<circle cx="94" cy="108" r=".46"/>
<circle cx="90.2" cy="106.7" r=".46"/>
<circle cx="214.6" cy="40.6" r=".46"/>
<circle cx="71.1" cy="81.3" r=".46"/>
<circle cx="61" cy="82.6" r=".46"/>
<circle cx="43.2" cy="82.6" r=".46"/>
<circle cx="61" cy="58.4" r=".46"/>
<circle cx="59.7" cy="57.2" r=".46"/>
<circle cx="49.5" cy="58.4" r=".46"/>
<circle cx="43.2" cy="108" r=".46"/>
<circle cx="71.1" cy="102.9" r=".46"/>
<circle cx="61" cy="108" r=".46"/>
<circle cx="87.6" cy="81.3" r=".46"/>
<circle cx="77.5" cy="82.6" r=".46"/>
<circle cx="71.1" cy="78.7" r=".46"/>
<circle cx="73.7" cy="81.3" r=".46"/>
<circle cx="71.1" cy="57.2" r=".46"/>
<circle cx="77.5" cy="58.4" r=".46"/>
<circle cx="87.6" cy="57.2" r=".46"/>
<circle cx="94" cy="58.4" r=".46"/>
<circle cx="94" cy="82.6" r=".46"/>
<circle cx="87.6" cy="78.7" r=".46"/>
<circle cx="87.6" cy="129.5" r=".46"/>
<circle cx="71.1" cy="129.5" r=".46"/>
<circle cx="87.6" cy="102.9" r=".46"/>
<circle cx="77.5" cy="108" r=".46"/>
<circle cx="71.1" cy="106.7" r=".46"/>
<circle cx="87.6" cy="106.7" r=".46"/>
</g>
<text font-size="2" fill="#840000" x="178" y="190.8">Title:</text>
<g font-size="1.5" fill="#840000">
<text x="178" y="184.2">Sheet: /</text>
<text x="178" y="186.9">File: MatrixFX.kicad_sch</text>
<text x="178" y="197.1">KiCad E.D.A. 10.0.4</text>
<text x="178" y="194.3">Size: A4</text>
<text x="200" y="194.3">Date: 2026-07-19</text>
<text x="263" y="194.3">Rev:</text>
<text x="263" y="197.1">Id: 1/1</text>
</g>
<g font-size="1.3" fill="#840000">
<text x="35" y="12">1</text>
<text x="85" y="12">2</text>
<text x="135" y="12">3</text>
<text x="185" y="12">4</text>
<text x="235" y="12">5</text>
<text x="285" y="12">6</text>
<text x="10.3" y="36">A</text>
<text x="285.3" y="36">A</text>
<text x="10.3" y="86">B</text>
<text x="285.3" y="86">B</text>
<text x="10.3" y="136">C</text>
<text x="285.3" y="136">C</text>
<text x="10.3" y="186">D</text>
<text x="285.3" y="186">D</text>
<text x="35" y="200">1</text>
<text x="85" y="200">2</text>
<text x="135" y="200">3</text>
<text x="185" y="200">4</text>
<text x="235" y="200">5</text>
<text x="285" y="200">6</text>
</g>
<g font-size="1.3" fill="#0000c2">
<text x="47.3" y="29.9">C1-4(1-4), R1-4(5-8)</text>
<text x="47.6" y="32">* C2-5, R6-9 ON DIP9</text>
<text x="17.6" y="107.6">4 - 5 - 6 - B</text>
<text x="17.7" y="105.6">1 - 2 - 3 - A</text>
<text x="17.6" y="109.7">7 - 8 - 9 - C</text>
<text x="17.7" y="111.7">* - 0 - # - D</text>
<text x="187.5" y="190.5">MatrixFX on Arduino Nano</text>
</g>
<g font-size="1.3" fill="#006464">
<text x="57.2" y="35.3">J3</text>
<text x="187.2" y="32.7">GND</text>
<text x="212.6" y="32.7">GND</text>
<text x="51.8" y="37.8">Connector D9</text>
<text x="193.7" y="36.5">Digital</text>
<text x="203.7" y="36.5">Analog</text>
<text x="164.3" y="48">R1</text>
<text x="164.3" y="53">R3</text>
<text x="164.3" y="50.5">R2</text>
<text x="167.6" y="51.8">330R</text>
<text x="167.6" y="49.2">330R</text>
<text x="164.3" y="55.6">R4</text>
<text x="164.3" y="58.1">R5</text>
<text x="167.6" y="54.3">330R</text>
<text x="167.6" y="56.9">330R</text>
<text x="167.6" y="59.4">330R</text>
<text x="231" y="58.1">R15</text>
<text x="231" y="55.6">R16</text>
<text x="234.9" y="59.4">330R</text>
<text x="234.9" y="56.9">330R</text>
<text x="164.3" y="60.7">R6</text>
<text x="164.3" y="63.2">R7</text>
<text x="164.3" y="65.7">R8</text>
<text x="167.6" y="61.9">330R</text>
<text x="167.6" y="64.5">330R</text>
<text x="231" y="60.7">R14</text>
<text x="231" y="65.7">R12</text>
<text x="231" y="63.2">R13</text>
<text x="234.9" y="61.9">330R</text>
<text x="234.9" y="64.5">330R</text>
<text x="57.2" y="68.3">U1</text>
<text x="73.7" y="68.3">U2</text>
<text x="90.2" y="68.3">U3</text>
<text x="106.7" y="68.3">U4</text>
<text x="163.7" y="70.8">R10</text>
<text x="164.3" y="68.3">R9</text>
<text x="167.6" y="69.6">330R</text>
<text x="167.6" y="67">330R</text>
<text x="234.9" y="67">330R</text>
<text x="46.9" y="77.4" transform="rotate(-90 46.9 77.4)">EPR211A064000EZ</text>
<text x="63.7" y="77.9" transform="rotate(-90 63.7 77.9)">EPR211A064000EZ</text>
<text x="163.7" y="73.4">R11</text>
<text x="167.6" y="74.6">330R</text>
<text x="167.6" y="72.1">330R</text>
<text x="195.7" y="77.2">J2</text>
<text x="205.8" y="77.2">J1</text>
<text x="80.5" y="78.2" transform="rotate(-90 80.5 78.2)">EPR211A064000EZ</text>
<text x="97" y="78.4" transform="rotate(-90 97 78.4)">EPR211A064000EZ</text>
<text x="218.1" y="83.8" transform="rotate(-90 218.1 83.8)">+5V</text>
<text x="220.7" y="83.9" transform="rotate(-90 220.7 83.9)">VCC</text>
<text x="215.6" y="85" transform="rotate(-90 215.6 85)">+3V3</text>
<text x="57.2" y="92.4">U5</text>
<text x="73.7" y="92.4">U6</text>
<text x="90.2" y="92.4">U7</text>
<text x="106.7" y="92.4">U8</text>
<text x="46.9" y="101.5" transform="rotate(-90 46.9 101.5)">EPR211A064000EZ</text>
<text x="63.7" y="102.1" transform="rotate(-90 63.7 102.1)">EPR211A064000EZ</text>
<text x="80.5" y="102.3" transform="rotate(-90 80.5 102.3)">EPR211A064000EZ</text>
<text x="97" y="102.6" transform="rotate(-90 97 102.6)">EPR211A064000EZ</text>
<text x="57.2" y="117.8">U9</text>
<text x="73.7" y="117.8">U10</text>
<text x="90.2" y="117.8">U11</text>
<text x="106.7" y="117.8">U12</text>
<text x="46.9" y="126.9" transform="rotate(-90 46.9 126.9)">EPR211A064000EZ</text>
<text x="63.7" y="127.5" transform="rotate(-90 63.7 127.5)">EPR211A064000EZ</text>
<text x="80.5" y="127.7" transform="rotate(-90 80.5 127.7)">EPR211A064000EZ</text>
<text x="97" y="128" transform="rotate(-90 97 128)">EPR211A064000EZ</text>
<text x="57.2" y="140.7">U13</text>
<text x="73.7" y="140.7">U14</text>
<text x="90.2" y="140.7">U15</text>
<text x="106.7" y="140.7">U16</text>
<text x="46.9" y="149.8" transform="rotate(-90 46.9 149.8)">EPR211A064000EZ</text>
<text x="63.7" y="150.3" transform="rotate(-90 63.7 150.3)">EPR211A064000EZ</text>
<text x="80.5" y="150.6" transform="rotate(-90 80.5 150.6)">EPR211A064000EZ</text>
<text x="97" y="150.8" transform="rotate(-90 97 150.8)">EPR211A064000EZ</text>
<text x="109.7" y="161">GND</text>
</g>
<g font-size="1.3" fill="#0f0f0f">
<text x="176.5" y="37.8">D1/TX</text>
<text x="176.5" y="40.3">D0/RX</text>
<text x="156.2" y="47.9">K1</text>
<text x="176.5" y="42.9">RESET</text>
<text x="176.5" y="47.9">D2</text>
<text x="223.9" y="42.9">RESET</text>
<text x="227.4" y="47.9">A7</text>
<text x="156.2" y="50.5">K2</text>
<text x="156.2" y="53">K3</text>
<text x="176.5" y="50.5">*D3</text>
<text x="176.5" y="53">D4</text>
<text x="222.5" y="53">A5/SCL</text>
<text x="227.4" y="50.5">A6</text>
<text x="156.2" y="55.6">K4</text>
<text x="156.2" y="58.1">K5</text>
<text x="176.5" y="55.6">*D5</text>
<text x="176.5" y="58.1">*D6</text>
<text x="222.5" y="55.6">A4/SDA</text>
<text x="227.4" y="58.1">A3</text>
<text x="247.6" y="55.6">K16</text>
<text x="247.6" y="58.1">K15</text>
<text x="156.2" y="65.7">K8</text>
<text x="156.2" y="60.6">K6</text>
<text x="156.2" y="63.2">K7</text>
<text x="176.5" y="60.6">D7</text>
<text x="176.5" y="65.7">*D9</text>
<text x="176.5" y="63.2">D8</text>
<text x="227.4" y="65.7">A0</text>
<text x="227.4" y="60.6">A2</text>
<text x="227.4" y="63.2">A1</text>
<text x="247.6" y="65.7">K12</text>
<text x="247.6" y="63.2">K13</text>
<text x="247.6" y="60.6">K14</text>
<text x="156.2" y="68.3">K9</text>
<text x="156.2" y="70.8">K10</text>
<text x="176.5" y="70.8">*D11/MOSI</text>
<text x="176.5" y="68.3">*D10/SS</text>
<text x="225.1" y="68.3">AREF</text>
<text x="66" y="75.9">K2</text>
<text x="82.5" y="75.9">K3</text>
<text x="99.1" y="75.9">K4</text>
<text x="156.2" y="73.3">K11</text>
<text x="176.5" y="73.3">D12/MISO</text>
<text x="220.9" y="73.3">D13/SCK</text>
<text x="50.8" y="78.4">K1</text>
<text x="49.5" y="100">K5</text>
<text x="66" y="100">K6</text>
<text x="82.5" y="100">K7</text>
<text x="99.1" y="100">K8</text>
<text x="49.5" y="125.4">K9</text>
<text x="66" y="126.7">K10</text>
<text x="82.5" y="126.7">K11</text>
<text x="99.1" y="126.7">K12</text>
<text x="49.5" y="152.1">K13</text>
<text x="66" y="152.1">K14</text>
<text x="82.5" y="152.1">K15</text>
<text x="99.1" y="152.1">K16</text>
</g>
<g font-size="1.3" fill="#a90000">
<text x="192.4" y="40.6">14</text>
<text x="192.4" y="38.1">15</text>
<text x="208.9" y="40.6">14</text>
<text x="208.9" y="38.1">15</text>
<text x="49.5" y="43.3" transform="rotate(-90 49.5 43.3)">1</text>
<text x="52" y="43.3" transform="rotate(-90 52 43.3)">2</text>
<text x="54.6" y="43.3" transform="rotate(-90 54.6 43.3)">3</text>
<text x="57.1" y="43.3" transform="rotate(-90 57.1 43.3)">4</text>
<text x="59.7" y="43.3" transform="rotate(-90 59.7 43.3)">5</text>
<text x="62.2" y="43.3" transform="rotate(-90 62.2 43.3)">6</text>
<text x="64.7" y="43.3" transform="rotate(-90 64.7 43.3)">7</text>
<text x="67.3" y="43.3" transform="rotate(-90 67.3 43.3)">8</text>
<text x="192.4" y="45.7">12</text>
<text x="192.4" y="43.2">13</text>
<text x="208.9" y="45.7">12</text>
<text x="208.9" y="43.2">13</text>
<text x="192.4" y="50.8">10</text>
<text x="192.4" y="48.2">11</text>
<text x="193" y="53.3">9</text>
<text x="208.9" y="50.8">10</text>
<text x="208.9" y="48.2">11</text>
<text x="209.5" y="53.3">9</text>
<text x="193" y="58.4">7</text>
<text x="193" y="55.9">8</text>
<text x="209.5" y="58.4">7</text>
<text x="209.5" y="55.9">8</text>
<text x="49.5" y="62.9" transform="rotate(-90 49.5 62.9)">4</text>
<text x="54.6" y="62.9" transform="rotate(-90 54.6 62.9)">3</text>
<text x="66" y="62.9" transform="rotate(-90 66 62.9)">4</text>
<text x="71.1" y="62.9" transform="rotate(-90 71.1 62.9)">3</text>
<text x="82.5" y="62.9" transform="rotate(-90 82.5 62.9)">4</text>
<text x="87.6" y="62.9" transform="rotate(-90 87.6 62.9)">3</text>
<text x="99" y="62.9" transform="rotate(-90 99 62.9)">4</text>
<text x="104.1" y="62.9" transform="rotate(-90 104.1 62.9)">3</text>
<text x="193" y="63.5">5</text>
<text x="193" y="60.9">6</text>
<text x="209.5" y="63.5">5</text>
<text x="209.5" y="60.9">6</text>
<text x="193" y="71.1">2</text>
<text x="193" y="68.6">3</text>
<text x="193" y="66">4</text>
<text x="209.5" y="71.1">2</text>
<text x="209.5" y="68.6">3</text>
<text x="209.5" y="66">4</text>
<text x="49.5" y="75.6" transform="rotate(-90 49.5 75.6)">1</text>
<text x="54.6" y="75.6" transform="rotate(-90 54.6 75.6)">2</text>
<text x="66" y="75.6" transform="rotate(-90 66 75.6)">1</text>
<text x="71.1" y="75.6" transform="rotate(-90 71.1 75.6)">2</text>
<text x="82.5" y="75.6" transform="rotate(-90 82.5 75.6)">1</text>
<text x="87.6" y="75.6" transform="rotate(-90 87.6 75.6)">2</text>
<text x="99" y="75.6" transform="rotate(-90 99 75.6)">1</text>
<text x="104.1" y="75.6" transform="rotate(-90 104.1 75.6)">2</text>
<text x="193" y="73.6">1</text>
<text x="209.5" y="73.6">1</text>
<text x="49.5" y="87.1" transform="rotate(-90 49.5 87.1)">4</text>
<text x="54.6" y="87.1" transform="rotate(-90 54.6 87.1)">3</text>
<text x="66" y="87.1" transform="rotate(-90 66 87.1)">4</text>
<text x="71.1" y="87.1" transform="rotate(-90 71.1 87.1)">3</text>
<text x="82.5" y="87.1" transform="rotate(-90 82.5 87.1)">4</text>
<text x="87.6" y="87.1" transform="rotate(-90 87.6 87.1)">3</text>
<text x="99" y="87.1" transform="rotate(-90 99 87.1)">4</text>
<text x="104.1" y="87.1" transform="rotate(-90 104.1 87.1)">3</text>
<text x="49.5" y="99.8" transform="rotate(-90 49.5 99.8)">1</text>
<text x="54.6" y="99.8" transform="rotate(-90 54.6 99.8)">2</text>
<text x="66" y="99.8" transform="rotate(-90 66 99.8)">1</text>
<text x="71.1" y="99.8" transform="rotate(-90 71.1 99.8)">2</text>
<text x="82.5" y="99.8" transform="rotate(-90 82.5 99.8)">1</text>
<text x="87.6" y="99.8" transform="rotate(-90 87.6 99.8)">2</text>
<text x="99" y="99.8" transform="rotate(-90 99 99.8)">1</text>
<text x="104.1" y="99.8" transform="rotate(-90 104.1 99.8)">2</text>
<text x="49.5" y="112.5" transform="rotate(-90 49.5 112.5)">4</text>
<text x="54.6" y="112.5" transform="rotate(-90 54.6 112.5)">3</text>
<text x="66" y="112.5" transform="rotate(-90 66 112.5)">4</text>
<text x="71.1" y="112.5" transform="rotate(-90 71.1 112.5)">3</text>
<text x="82.5" y="112.5" transform="rotate(-90 82.5 112.5)">4</text>
<text x="87.6" y="112.5" transform="rotate(-90 87.6 112.5)">3</text>
<text x="99" y="112.5" transform="rotate(-90 99 112.5)">4</text>
<text x="104.1" y="112.5" transform="rotate(-90 104.1 112.5)">3</text>
<text x="49.5" y="125.2" transform="rotate(-90 49.5 125.2)">1</text>
<text x="54.6" y="125.2" transform="rotate(-90 54.6 125.2)">2</text>
<text x="66" y="125.2" transform="rotate(-90 66 125.2)">1</text>
<text x="71.1" y="125.2" transform="rotate(-90 71.1 125.2)">2</text>
<text x="82.5" y="125.2" transform="rotate(-90 82.5 125.2)">1</text>
<text x="87.6" y="125.2" transform="rotate(-90 87.6 125.2)">2</text>
<text x="99" y="125.2" transform="rotate(-90 99 125.2)">1</text>
<text x="104.1" y="125.2" transform="rotate(-90 104.1 125.2)">2</text>
<text x="49.5" y="135.3" transform="rotate(-90 49.5 135.3)">4</text>
<text x="54.6" y="135.3" transform="rotate(-90 54.6 135.3)">3</text>
<text x="66" y="135.3" transform="rotate(-90 66 135.3)">4</text>
<text x="71.1" y="135.3" transform="rotate(-90 71.1 135.3)">3</text>
<text x="82.5" y="135.3" transform="rotate(-90 82.5 135.3)">4</text>
<text x="87.6" y="135.3" transform="rotate(-90 87.6 135.3)">3</text>
<text x="99" y="135.3" transform="rotate(-90 99 135.3)">4</text>
<text x="104.1" y="135.3" transform="rotate(-90 104.1 135.3)">3</text>
<text x="49.5" y="148" transform="rotate(-90 49.5 148)">1</text>
<text x="54.6" y="148" transform="rotate(-90 54.6 148)">2</text>
<text x="66" y="148" transform="rotate(-90 66 148)">1</text>
<text x="71.1" y="148" transform="rotate(-90 71.1 148)">2</text>
<text x="82.5" y="148" transform="rotate(-90 82.5 148)">1</text>
<text x="87.6" y="148" transform="rotate(-90 87.6 148)">2</text>
<text x="99" y="148" transform="rotate(-90 99 148)">1</text>
<text x="104.1" y="148" transform="rotate(-90 104.1 148)">2</text>
</g>
</svg>
